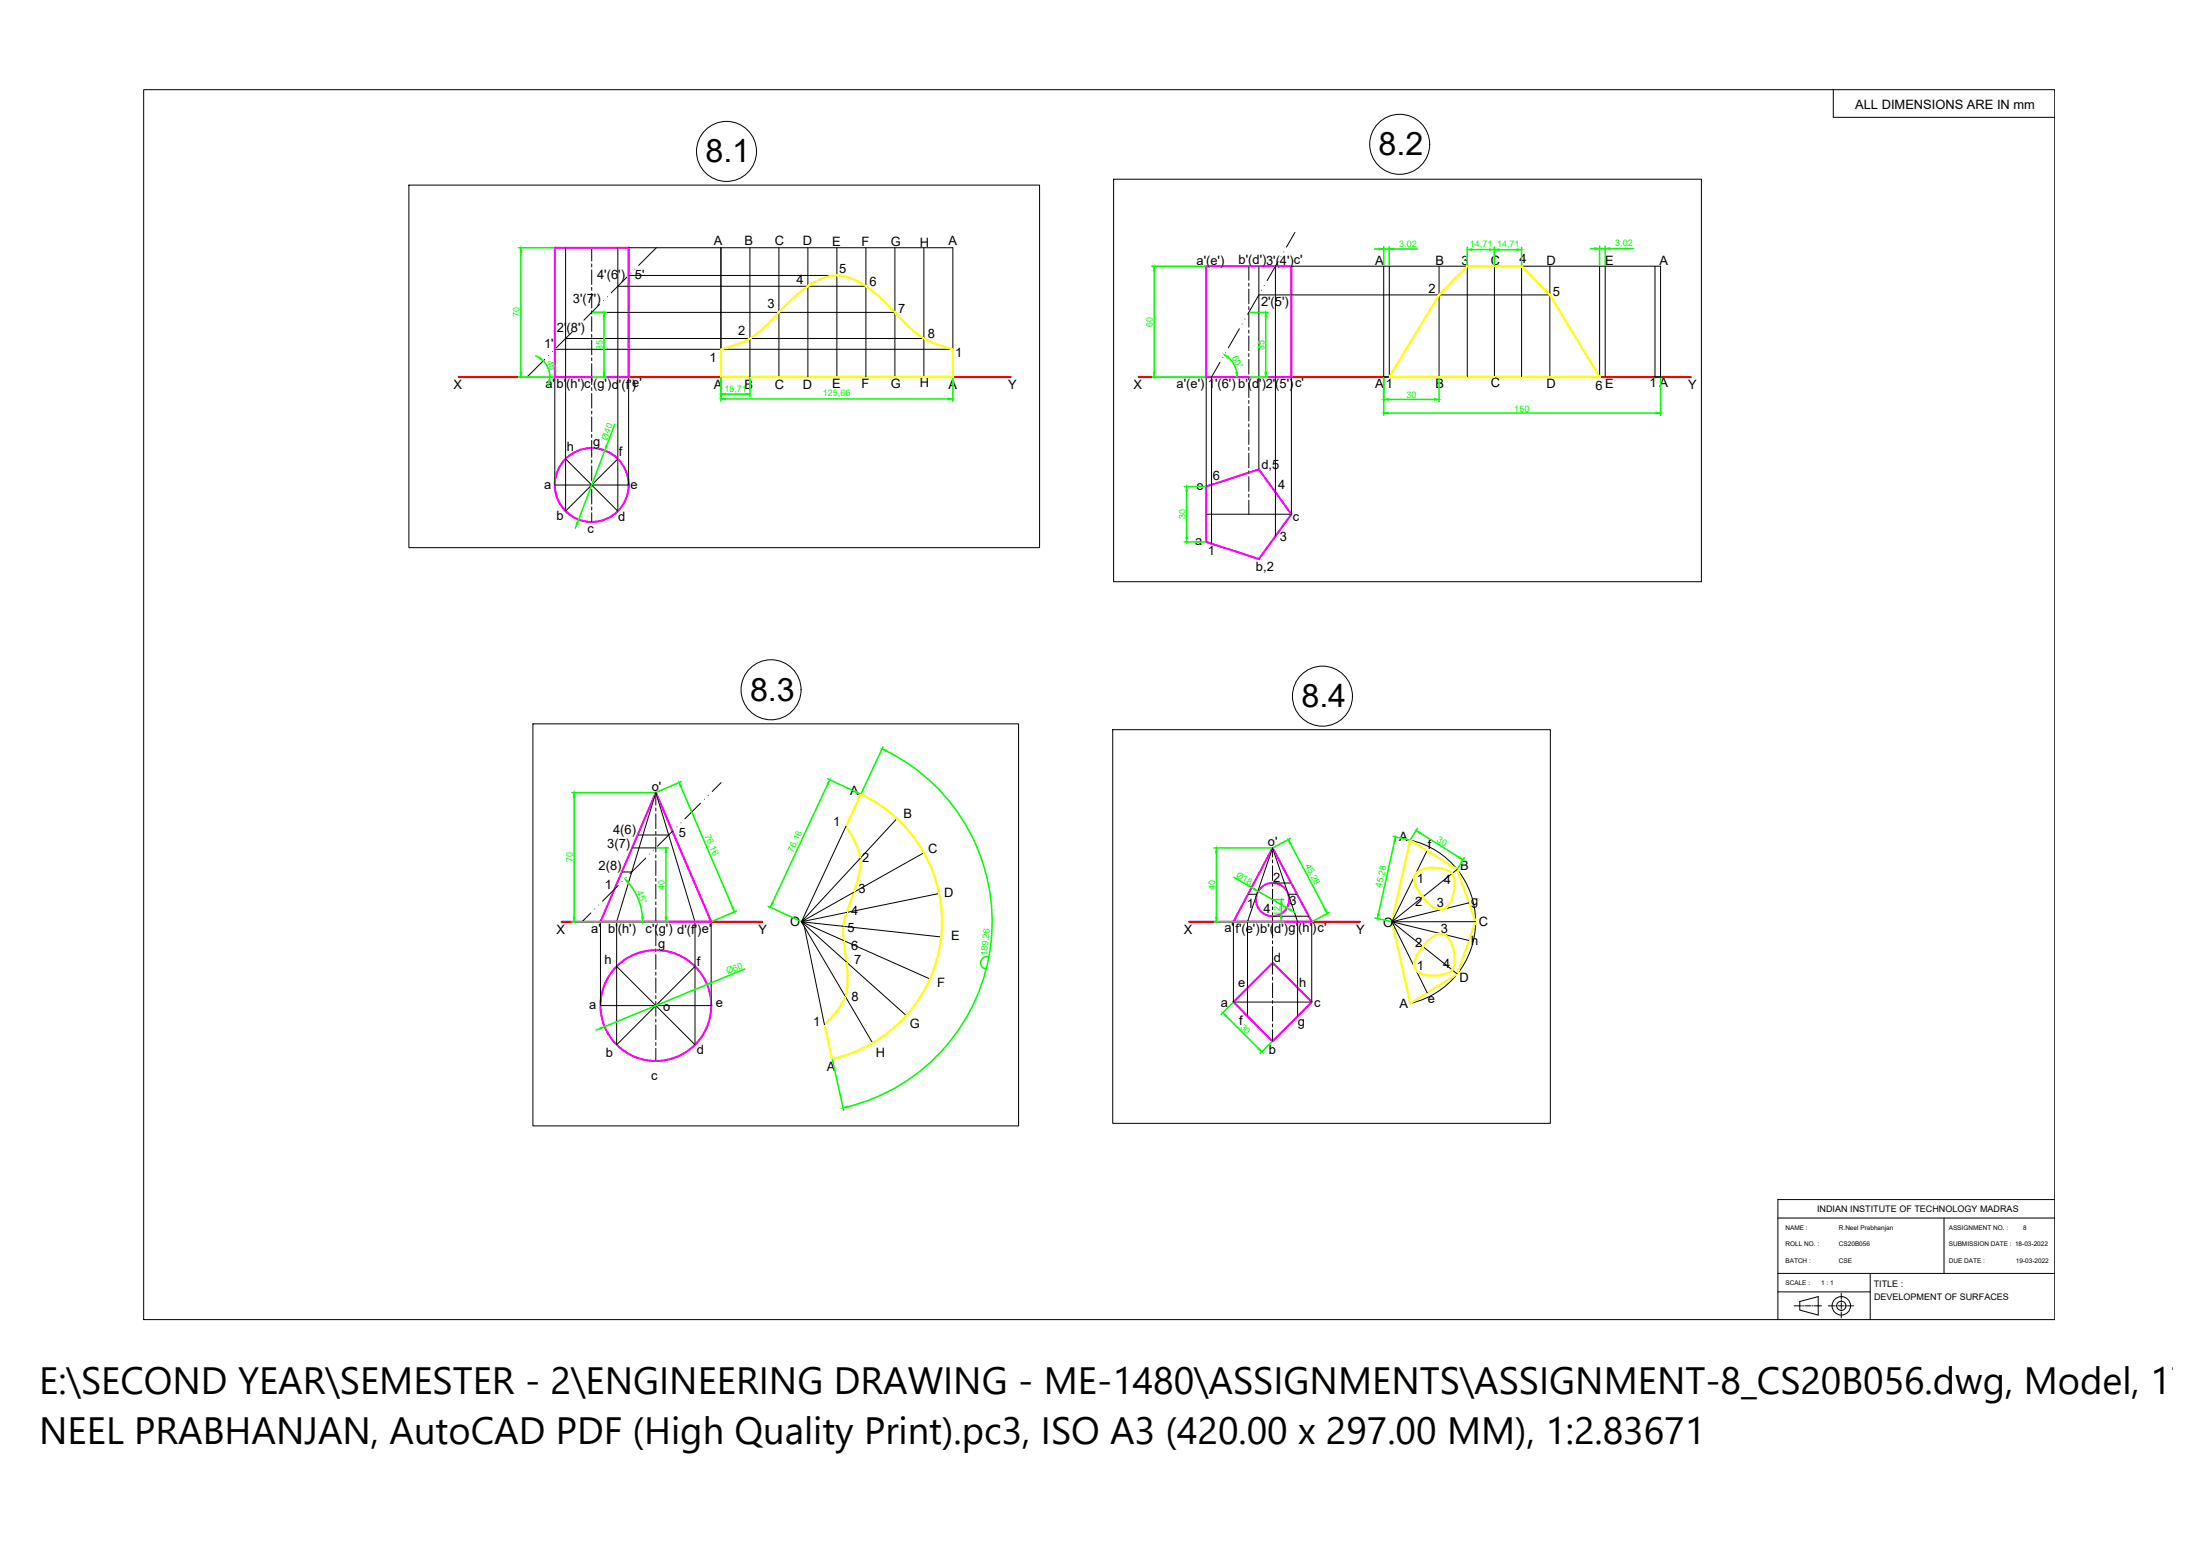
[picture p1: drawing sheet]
<svg xmlns="http://www.w3.org/2000/svg" width="420mm" height="297mm" viewBox="0 0 420 297" stroke-linecap="round" stroke-linejoin="round" font-family="sans-serif">
<!-- layer: 0 -->
<path d="M87.6 72h105.4M217.5 72h105.4M107.3 176h38.3M227.1 176h32.6" fill="none" stroke="#f00" stroke-width=".4"/>
<g fill="none" stroke="#f0f" stroke-width=".4">
<path d="M106 47.3h14.1v24.7h-14.1zM230.4 50.8h16.2v21.2h-16.2zM230.4 92.9l10-3.3 6.2 8.6-6.2 8.5-10-3.3zM125.3 151.3l10.5 24.7h-21.1zM243 161.9l7.5 14.1h-14.9zM243 183.8l7.5 7.5-7.5 7.5-7.4-7.5z"/>
<circle cx="113" cy="92.6" r="7.1"/>
<circle cx="243" cy="171.7" r="3.2"/>
<circle cx="125.3" cy="192" r="10.6"/>
</g>
<g fill="none" stroke="#000" stroke-width=".19">
<path d="M27.4 17.1h365v234.8h-365zM350.1 17.1v5.3h42.3M78.1 35.3h120.4v69.2h-120.4zM212.7 34.2h112.2v76.8h-112.2zM108 47.3v50.3l10-10M113 47.3v2.5M113 50.4v.6M113 51.5v2.8M113 54.9v.5M113 56v2.8M113 59.3v.6M113 59.6h57.9"/>
<path d="M114.5 58.1l-3 3M118 47.3v50.3l-10-10M118 54.6h47.4M119.7 52.9l-3 3M120.1 47.3h61.9v19.4h-76M120.1 52.6h39.7M125.3 47.3l-3.3 3.4M137.7 47.3v19.4M143.2 47.3v24.7M148.8 47.3v24.7M154.3 47.3v24.7M159.8 47.3v24.7"/>
<path d="M165.4 47.3v24.7M170.9 47.3v24.7M176.4 47.3v24.7M238.5 50.8v2.7M238.5 54.1v.5M238.5 55.2v2.8M238.5 58.5v.6M238.5 59.7v2.8M240.4 56.3l-2.1 3.7M240.4 50.8v38.8M240.4 56.3h55.6M243.6 50.8v51.6"/>
<path d="M244.1 49.9l-2.1 3.7M246.6 50.8h33.6v21.2M247.3 44.4l-1.6 2.8M264.3 50.8v21.2h1v-21.2M274.8 50.8v21.2M285.4 50.8v21.2M296 50.8v21.2M305.5 50.8v21.2M306.6 50.8v21.2M316.1 50.8v21.2h1v-21.2h-26.5v21.2M104 68.6l-3.3 3.4M106 72v20.6h14.1v-20.6"/>
<path d="M108 64.6h68.4M109.3 63.4l-3 3M113 60.5v2.8M113 63.8v.6M113 64.9v2.8M113 68.3v.6M113 69.4v4M113 74v.6M113 75.1v2.8M113 78.5v.5M113 79.6v2.8M230.4 72v20.9"/>
<path d="M233 69.2l-1.6 2.8v31.8M236.7 62.7l-2.1 3.7M238.5 63v.6M238.5 64.1v2.8M238.5 67.5v.6M238.5 68.6v2.8M238.5 72v.5M238.5 73.1v2.8M238.5 76.5v.5M238.5 77.6v2.8M246.6 72v26.2h-16.2M113 82.9v.6"/>
<path d="M113 84.1v3.2M113 87.8v.6M113 88.9v2.9M113 92.3v.6M113 93.4v2.8M113 96.8v.6M113 97.9v1.7M238.5 80.9v.6M238.5 82v2.8M238.5 85.4v.6M238.5 86.5v2.8M238.5 89.9v.5"/>
<path d="M238.5 91v2.8M238.5 94.4v.5M238.5 95.5v2.7M101.8 138.2h92.7v76.7h-92.7zM212.5 139.3h83.6v75.1h-83.6zM121.8 159.4h5.9M125.3 151.3v2.4M125.3 154.2v.6M125.3 155.4v2.8M125.3 158.7v.6M125.3 159.8v2.9M128.5 158.6l-2.9 3"/>
<path d="M133.8 153.3l-3 3M137.7 149.4l-1.7 1.7M171.3 156.3l-18.2 19.7 8.5-18.3M112.8 174.3l-1.6 1.7M114.7 176v16h21.1v-16M118.1 169l-3 3M118.8 166.5h1.9M120.7 161.9h4.6M123.3 163.8l-3 3M125.3 163.2v.6M125.3 164.3v2.8M125.3 167.7v.5"/>
<path d="M125.3 168.8v2.8M125.3 172.2v.5M125.3 173.3v2.8M125.3 176.6v.6M125.3 177.8v2.8M153.6 176.9l3.9 18.7M176.5 162.8l-23.4 13.2 26.3-5.4M179.8 178.9l-26.7-2.9 24.5 10.9M235.6 176v15.3h14.9v-15.3M238.3 170.7h1.7M243 161.9v1.7M243 164.2v.5"/>
<path d="M243 165.3v2.8M243 168.6v.6M243 169.8v2.8M243 173.1v.6M243 174.2v4.8M243 179.6v.6M243 168.6h3.6M243 174.9h7M246 170.7h1.7M249.9 174.8v.1M265.8 176l12.5 9.9M269.3 160.4a16 16 0 0 1 12.5 15.5 16 16 0 0 1-12.5 15.6"/>
<path d="M272.5 162.4l-6.7 13.6 14.7-3.6M278.3 166l-12.5 10 16-.1M280.6 179.5l-14.8-3.5 6.8 13.5M117.8 184.5l14.9 14.9v-23.4l-7.4-24.7-7.5 24.7v23.4l14.9-14.9M125.3 181.1v.6M125.3 182.2v2.8M125.3 185.6v.5M125.3 186.7v2.8M125.3 190.1v.5M125.3 191.2v2.8M125.3 194.5v.6M125.3 195.7v2.8"/>
<path d="M125.3 199v.6M173.1 193.9l-20-17.9 13.6 23.1M238.2 194v-18l4.8-14.1 4.8 14.1v18M243 180.7v5.3M243 186.5v.6M243 187.6v2.9M243 191v.6M243 192.1v2.8M243 195.5v.5M243 196.6v2.2M125.3 200.1v2.4M339.5 232.5h52.9"/>
<path d="M371.3 232.5v10.6M392.4 229h-52.9v22.9M339.5 243.1h52.9M339.5 246.6h17.7M342.6 249.3h1.4M343.7 248.5l3.5-1v3.5l-3.5-.9zM344.3 249.3h.2M344.7 249.3h1.1M346 249.3h.3M346.5 249.3h1.4M349.2 249.3h1.2M350.6 249.3h.2"/>
<path d="M351 249.3h1.1M351.6 246.9v1.1M351.6 248.2v.3M351.6 248.7v1.1M351.6 250v.2M351.6 250.5v1.1M352.4 249.3h.2M352.8 249.3h1.2M357.2 243.1v8.8"/>
<circle cx="138.7" cy="28.9" r="5.7"/>
<circle cx="267.3" cy="27.5" r="5.7"/>
<circle cx="147.3" cy="131.7" r="5.7"/>
<circle cx="252.6" cy="132.9" r="5.7"/>
<circle cx="351.7" cy="249.3" r="1.76"/>
<circle cx="351.7" cy="249.3" r=".88"/>
</g>
<g fill="#000" stroke="#000" stroke-width=".19">
<circle cx="115.3" cy="57.4" r=".02"/>
<circle cx="121.2" cy="51.4" r=".02"/>
<circle cx="244.6" cy="49" r=".02"/>
<circle cx="245.2" cy="48.1" r=".02"/>
<circle cx="104.8" cy="67.9" r=".02"/>
<circle cx="105.5" cy="67.1" r=".02"/>
<circle cx="233.5" cy="68.2" r=".02"/>
<circle cx="129.3" cy="157.8" r=".02"/>
<circle cx="113.6" cy="173.5" r=".02"/>
<circle cx="124.8" cy="162.3" r=".02"/>
</g>
<path d="M280.2 50.8h10.4l5.4 5.5 9.5 15.7h-40.2l9.5-15.7zM137.7 66.7a23.9 23.9 0 0 0 5.1-1.8l.7-.5a23.9 23.9 0 0 0 5.3-4.8 23 23 0 0 1 8.2-6.4 8.1 8.1 0 0 1 7.9 1.2 40 40 0 0 1 7.7 7.1 15.1 15.1 0 0 0 7.7 4.7l1.7 .5v5.3h-44.3zM164.4 151.6a26.8 26.8 0 0 1 15.4 27.3 26.8 26.8 0 0 1-20.9 23.3l-1.4-6.6a18.3 18.3 0 0 0 3.4-4.2 10.8 10.8 0 0 0 .8-7l-.5-3.8a12.1 12.1 0 0 1 .8-7.4l.9-2.4a13.6 13.6 0 0 0 1.3-7.7l-1-2.6-1.6-2.8 2.8-6.1M269.3 160.4l9 5.6 3.5 9.9-3.5 10-9 5.6-3.5-15.5zM270.5 166.6l.5-.4 .9-.3 2.1-.2 2 .3 1.4 .7 .4 1.6-.1 1.8-.6 1.9-.8 1.2-.8 .4-1-.1-1-.5-1.2-1.1-1.3-1.6-.7-1.5-.2-1.2zM272.6 179.7l1.1-.9 1-.5h.9l.9 .7 .9 1.5 .4 1.8-.1 1.8-.4 1.2-1.6 .7-2.2 .3-1.9-.3-.7-.4-.5-.4-.3-1 .3-1.3 .7-1.3z" fill="none" stroke="#ff0" stroke-width=".4"/>
<g fill="none" stroke="#0f0" stroke-width=".3">
<path d="M99 47.3h6.7M99.5 48.2v22.9M113.2 59.6h2.6M220 50.8h10.1M220.4 51.7v19.4M238.7 59.6h3.5M262.5 47.5h.9M264.3 47.1v3.5M264.3 47.5h1M265.3 47.1v3.5M266.2 47.5h4.5M280.2 47.2v3.4"/>
<path d="M281.1 47.6h3.4M285.4 47.2v3.4M286.3 47.7h3.4M290.6 47.2v3.4M303.7 47.5h.9M305.5 47v3.6M305.5 47.5h1.1M306.6 47v3.6M307.4 47.5h4.6M99 72h6.7M102.3 67.9l.8 .4M103.7 68.9a4.4 4.4 0 0 1 1.3 3.1"/>
<path d="M104.9 72.8l-.2 .9M113.2 72h2.6M115.4 60.5v10.6M137.7 72.2v4.4M138.6 76.2h42.5M138.6 75.2h3.7M143.2 72.2v3.5M182 72.2v4.4M220 72h10.1M234.6 68.2l1 1.3 .6 1.6M238.7 72h3.5M241.7 60.5v10.6"/>
<path d="M264.3 72.2v7.1M265.1 78.9h51.2M265.1 76.2h8.9M274.8 72.2v4.5M317.1 72.2v7.1M115.5 86l-5 13.2M117.4 81l-1.6 4.2M226.2 92.9h3.9M226.6 93.8v8.8M110.2 100l-.3 .8M226.2 103.4h3.9M109.2 151.3h15.8"/>
<path d="M109.7 152.2v22.9M130 150.2l9.9 23.1M130.1 149.2l-4.6 2M158.1 148.7l6.1 2.8M158.1 149.7l-10.6 22.7M168.6 142.6l-4.1 8.8M169.3 143.3a36.4 36.4 0 0 1 20 36.6 36.4 36.4 0 0 1-27.4 31.4M266.1 159.7l3 .6M270.7 158.2l-1.3 2M271.2 159l7.5 4.7M109.2 176h15.8M119.9 168.4a11.6 11.6 0 0 1 2.8 6.7"/>
<path d="M125.5 176h2.1M125.5 161.9h2.1M127.2 162.7v12.4M140.7 173.9l-4.7 2M146.7 173l6.2 2.9M231.9 176h10.9M231.9 161.9h10.9M232.3 162.7v12.4M235.7 167.5l3.8 2.2M240.3 170.2l5.5 3.1M243.3 176h1.9M243.3 171.7h1.9"/>
<path d="M244.7 172.6v2.5M246.4 160.1l-3.2 1.7M246.4 161.1l6.7 12.5M246.5 173.8l.8 .4M253.9 174.2l-3.2 1.7M262.6 175.2l3 .7M266.3 160.6l-3.1 13.9M279.7 163.8l-1.3 2M114.7 196.3l-.9 .4M135 187.9l-19.5 8.1M142.2 185l-6.4 2.6M188.6 182.6a1.19 1.19 0 0 0-1.3 1.1 1.19 1.19 0 0 0 1 1.3"/>
<path d="M234.1 193.9l6.3 6.3M235.4 191.4l-2.2 2.2M242.9 198.9l-2.2 2.2M159 202.4l2.1 9.5"/>
</g>
<g fill="#0f0" stroke="#0f0" stroke-width=".19">
<path d="M99.3 71.1h.3l-.1 .9z"/>
<path d="M99.5 47.3l.1 .9h-.3z"/>
<path d="M110.5 99.2l-.2 .9-.2-.1z"/>
<path d="M115.7 85.1l.3 .1-.5 .8z"/>
<path d="M115.4 59.6l.1 .9h-.3z"/>
<path d="M115.2 71.1h.3l-.1 .9z"/>
<path d="M137.7 76.2l.9-.2v.3z"/>
<path d="M181.1 76l.9 .2-.9 .1z"/>
<path d="M137.7 75.2l.9-.1v.3z"/>
<path d="M142.3 75.1l.9 .1-.9 .2z"/>
<path d="M105 72l.1 .9-.3-.1z"/>
<path d="M103.2 68.2l.5 .7-.7-.5z"/>
<path d="M220.3 71.1h.3l-.2 .9z"/>
<path d="M220.4 50.8l.2 .9h-.3z"/>
<path d="M226.6 92.9l.2 .9h-.3z"/>
<path d="M226.5 102.6h.3l-.2 .8z"/>
<path d="M236 71.1h.3v.9z"/>
<path d="M233.8 67.7l.8 .4-.1 .3z"/>
<path d="M241.7 59.6l.2 .9h-.3z"/>
<path d="M241.6 71.1h.3l-.2 .9z"/>
<path d="M264.3 78.9l.8-.2v.3z"/>
<path d="M316.3 78.7l.8 .2-.8 .1z"/>
<path d="M264.3 76.2l.8-.1v.3z"/>
<path d="M274 76.1l.8 .1-.8 .2z"/>
<path d="M263.4 47.4l.9 .1-.9 .2z"/>
<path d="M265.3 47.5l.9-.1v.3z"/>
<path d="M304.6 47.3l.9 .2-.9 .1z"/>
<path d="M306.6 47.5l.8-.2v.3z"/>
<path d="M280.2 47.6l.9-.1v.3z"/>
<path d="M284.5 47.5l.9 .1-.9 .2z"/>
<path d="M285.4 47.7l.9-.2v.3z"/>
<path d="M289.7 47.5l.9 .2-.9 .1z"/>
<path d="M114.6 196.2l.9-.2-.8 .5z"/>
<path d="M135 187.9l.8-.4 .1 .2z"/>
<path d="M109.7 151.3l.1 .9h-.3z"/>
<path d="M109.5 175.1h.3l-.1 .9z"/>
<path d="M127.2 161.9l.1 .8h-.3z"/>
<path d="M127 175.1h.3l-.1 .9z"/>
<path d="M122.6 175.1h.2l-.1 .9z"/>
<path d="M119.3 167.8l.7 .5-.2 .2z"/>
<path d="M158.5 148.9l-.3 .8-.2-.1z"/>
<path d="M147.4 172.3l.2 .2-.5 .7z"/>
<path d="M161 211.5l.8-.3 .1 .2z"/>
<path d="M168.5 143l.8 .2-.1 .3z"/>
<path d="M233.5 193.3l.7 .6-.2 .2z"/>
<path d="M240.5 200.1l.5 .7-.7-.5z"/>
<path d="M232.2 175.1h.3l-.2 .9z"/>
<path d="M232.3 161.9l.2 .8h-.3z"/>
<path d="M245.8 173.3l.8 .3-.1 .3z"/>
<path d="M239.6 169.6l.7 .6-.9-.4z"/>
<path d="M244.7 171.7l.2 .9h-.3z"/>
<path d="M244.6 175.1h.3l-.2 .9z"/>
<path d="M246 160.3l.6 .7-.3 .1z"/>
<path d="M253 173.7l.2-.2 .3 .9z"/>
<path d="M263.1 174.5h.3l-.3 .8z"/>
<path d="M266.5 159.8v.9l-.3-.1z"/>
<path d="M270.5 158.6l.8 .3-.2 .2z"/>
<path d="M278.8 163.6l.6 .5-.8-.3z"/>
<path d="M129.7 149.4l.5 .7-.3 .2z"/>
<path d="M139.8 173.3l.3-.1 .2 .9z"/>
</g>
<g font-size="7.3">
<text x="7.5" y="266.1">E:\SECOND YEAR\SEMESTER - 2\ENGINEERING DRAWING - ME-1480\ASSIGNMENTS\ASSIGNMENT-8_CS20B056.dwg, Model, 17-</text>
<text x="7.5" y="275.7">NEEL PRABHANJAN, AutoCAD PDF (High Quality Print).pc3, ISO A3 (420.00 x 297.00 MM), 1:2.83671</text>
</g>
<g font-size="6.2">
<text x="263.3" y="29.6">8.2</text>
<text x="134.7" y="31">8.1</text>
<text x="143.2" y="133.8">8.3</text>
<text x="248.5" y="135">8.4</text>
</g>
<g font-size="2.5">
<text x="354.3" y="20.8">ALL DIMENSIONS ARE IN mm</text>
<text x="136.3" y="46.7">A</text>
<text x="142.2" y="46.7">B</text>
<text x="148" y="46.7">C</text>
<text x="153.3" y="46.8">D</text>
<text x="158.9" y="47">E</text>
<text x="164.5" y="46.9">F</text>
<text x="170.2" y="46.9">G</text>
<text x="175.6" y="47.1">H</text>
<text x="181.2" y="46.8">A</text>
<text x="114" y="53.2">4'(6')</text>
<text x="121.2" y="53.3">5'</text>
<text x="160.3" y="52.2">5</text>
<text x="228.5" y="50.5">a'(e')</text>
<text x="236.6" y="50.4">b'(d')3'(4')c'</text>
<text x="262.6" y="50.6">A</text>
<text x="274.2" y="50.5">B</text>
<text x="279.1" y="50.7">3</text>
<text x="284.8" y="50.6">C</text>
<text x="290.2" y="50.3">4</text>
<text x="295.3" y="50.6">D</text>
<text x="306.6" y="50.5">E</text>
<text x="316.9" y="50.7">A</text>
<text x="109.4" y="57.8">3'(7')</text>
<text x="146.6" y="58.8">3</text>
<text x="152.1" y="54.2">4</text>
<text x="166.1" y="54.6">6</text>
<text x="171.6" y="59.8">7</text>
<text x="240.8" y="58.5">2'(5')</text>
<text x="272.8" y="55.9">2</text>
<text x="296.6" y="56.5">5</text>
<text x="106.4" y="63.4">2'(8')</text>
<text x="141" y="64">2</text>
<text x="177.2" y="64.5">8</text>
<text x="103.9" y="66.5">1'</text>
<text x="135.5" y="69">1</text>
<text x="182.4" y="68.2">1</text>
<text x="86.6" y="74.3">X</text>
<text x="104.2" y="74.2">a'</text>
<text x="106.3" y="74.1">b'(h')c'(g')d'(f')e'</text>
<text x="136.3" y="74.3">A</text>
<text x="142.2" y="74.3">B</text>
<text x="148" y="74.3">C</text>
<text x="153.3" y="74.2">D</text>
<text x="158.9" y="74">E</text>
<text x="164.5" y="74.1">F</text>
<text x="170.2" y="74.1">G</text>
<text x="175.6" y="74">H</text>
<text x="181.2" y="74.3">A</text>
<text x="192.5" y="74.3">Y</text>
<text x="216.5" y="74.3">X</text>
<text x="224.7" y="74">a'(e')</text>
<text x="230.7" y="74.1">1'(6') b'(d')2'(5')</text>
<text x="247.4" y="73.9">c'</text>
<text x="262.6" y="74">A</text>
<text x="264.7" y="74">1</text>
<text x="274.2" y="74">B</text>
<text x="284.8" y="74">C</text>
<text x="295.3" y="74">D</text>
<text x="304.7" y="74.4">6 E</text>
<text x="315" y="74">1 A</text>
<text x="322.4" y="74.3">Y</text>
<text x="108.2" y="86">h</text>
<text x="113.3" y="85.1">g</text>
<text x="118.2" y="87.1">f</text>
<text x="240.9" y="89.5">d,5</text>
<text x="103.9" y="93.4">a</text>
<text x="120.4" y="93.3">e</text>
<text x="228.5" y="93.6">e</text>
<text x="231.6" y="91.6">6</text>
<text x="244.1" y="93.4">4</text>
<text x="106.3" y="99.4">b</text>
<text x="112.2" y="101.8">c</text>
<text x="118.1" y="99.4">d</text>
<text x="246.9" y="99.4">c</text>
<text x="228.2" y="104.1">a</text>
<text x="230.7" y="105.9">1</text>
<text x="244.5" y="103.2">3</text>
<text x="239.9" y="109">b,2</text>
<text x="124.5" y="150.9">o'</text>
<text x="162.3" y="151.8">A</text>
<text x="116" y="161.9">3(7)</text>
<text x="117.1" y="159.1">4(6)</text>
<text x="129.7" y="159.9">5</text>
<text x="159.1" y="157.7">1</text>
<text x="172.6" y="156.2">B</text>
<text x="242.1" y="161.6">o'</text>
<text x="267.2" y="160.5">A</text>
<text x="114.3" y="166">2(8)</text>
<text x="164.7" y="164.5">2</text>
<text x="177.3" y="162.9">C</text>
<text x="272.7" y="162.2">f</text>
<text x="278.9" y="166">B</text>
<text x="115.5" y="169.6">1</text>
<text x="163.9" y="170.6">3</text>
<text x="180.3" y="171.2">D</text>
<text x="238.1" y="173.2">1</text>
<text x="243.2" y="168.3">2</text>
<text x="246.3" y="172.8">3</text>
<text x="270.3" y="172.9">2</text>
<text x="270.6" y="168.5">1</text>
<text x="274.4" y="173.2">3</text>
<text x="275.8" y="168.7">4</text>
<text x="281" y="172.8">g</text>
<text x="106.3" y="178.3">X</text>
<text x="112.9" y="178.2">a'</text>
<text x="116.2" y="178.1">b'(h')</text>
<text x="123.3" y="178.1">c'(g') d'(f')e'</text>
<text x="144.8" y="178.3">Y</text>
<text x="150.9" y="176.7">O</text>
<text x="161.9" y="178">5</text>
<text x="162.6" y="174.6">4</text>
<text x="181.7" y="179.4">E</text>
<text x="226.1" y="178.3">X</text>
<text x="233.8" y="178">a'</text>
<text x="236" y="178.2">f'(e')b'(d')g'(h')c'</text>
<text x="241.3" y="174.2">4</text>
<text x="259" y="178.3">Y</text>
<text x="264.2" y="177">O</text>
<text x="275.2" y="178.1">3</text>
<text x="282.4" y="176.8">C</text>
<text x="115.5" y="184">h</text>
<text x="125.7" y="180.9">g</text>
<text x="133.1" y="184.4">f</text>
<text x="162.5" y="181.3">6</text>
<text x="163.1" y="184.1">7</text>
<text x="243.3" y="183.6">d</text>
<text x="270.3" y="180.7">2</text>
<text x="270.6" y="185.2">1</text>
<text x="275.6" y="184.8">4</text>
<text x="281" y="180.4">h</text>
<text x="162.6" y="191.1">8</text>
<text x="179" y="188.3">F</text>
<text x="236.5" y="188.4">e</text>
<text x="248.1" y="188.4">h</text>
<text x="272.7" y="191.4">e</text>
<text x="278.7" y="187.4">D</text>
<text x="112.5" y="192.6">a</text>
<text x="126.7" y="193">o</text>
<text x="136.7" y="192.3">e</text>
<text x="155.3" y="195.9">1</text>
<text x="173.8" y="196.3">G</text>
<text x="233.1" y="192.2">a</text>
<text x="236.7" y="195.7">f</text>
<text x="247.8" y="195.8">g</text>
<text x="251" y="192.3">c</text>
<text x="267.3" y="192.5">A</text>
<text x="115.7" y="201.7">b</text>
<text x="133.1" y="201.3">d</text>
<text x="167.3" y="201.7">H</text>
<text x="242.3" y="201.3">b</text>
<text x="124.4" y="206.2">c</text>
<text x="157.9" y="204.5">A</text>
</g>
<g font-size="1.7" fill="#0f0">
<text x="267.2" y="47.1">3,02</text>
<text x="280.7" y="47.2">14,71</text>
<text x="285.9" y="47.2">14,71</text>
<text x="308.5" y="47">3,02</text>
<text x="99.2" y="60.6" transform="rotate(-90 99.2 60.6)">70</text>
<text x="220.2" y="62.3" transform="rotate(-90 220.2 62.3)">60</text>
<text x="104.4" y="69.1" transform="rotate(68 104.4 69.1)">45°</text>
<text x="115.1" y="66.8" transform="rotate(-90 115.1 66.8)">35</text>
<text x="235.2" y="68.3" transform="rotate(60 235.2 68.3)">60°</text>
<text x="241.5" y="66.8" transform="rotate(-90 241.5 66.8)">35</text>
<text x="138.4" y="74.8">15,71</text>
<text x="157.1" y="75.7">125,66</text>
<text x="268.6" y="76">30</text>
<text x="289.2" y="78.6">150</text>
<text x="115.9" y="84.1" transform="rotate(-69 115.9 84.1)">Ø40</text>
<text x="226.4" y="99.1" transform="rotate(-90 226.4 99.1)">30</text>
<text x="134.6" y="159.6" transform="rotate(67 134.6 159.6)">76,16</text>
<text x="274.3" y="160.6" transform="rotate(32 274.3 160.6)">30</text>
<text x="109.4" y="164.6" transform="rotate(-90 109.4 164.6)">70</text>
<text x="151.5" y="162.8" transform="rotate(-65 151.5 162.8)">76,16</text>
<text x="235.9" y="167.3" transform="rotate(30 235.9 167.3)">Ø18</text>
<text x="249.2" y="165.2" transform="rotate(62 249.2 165.2)">45,28</text>
<text x="121.6" y="170.3" transform="rotate(68 121.6 170.3)">45°</text>
<text x="126.9" y="169.8" transform="rotate(-90 126.9 169.8)">40</text>
<text x="232.1" y="169.8" transform="rotate(-90 232.1 169.8)">40</text>
<text x="263.9" y="169.5" transform="rotate(-78 263.9 169.5)">45,28</text>
<text x="244.5" y="174.9" transform="rotate(-90 244.5 174.9)">12</text>
<text x="188.5" y="182.5" transform="rotate(-84 188.5 182.5)">189,26</text>
<text x="139" y="186" transform="rotate(-22 139 186)">Ø60</text>
<text x="236.8" y="196.2" transform="rotate(45 236.8 196.2)">30</text>
</g>
<g font-size="1.7">
<text x="347" y="231.4">INDIAN INSTITUTE OF TECHNOLOGY MADRAS</text>
<text x="357.9" y="245.7">TITLE :</text>
<text x="357.9" y="248.1">DEVELOPMENT OF SURFACES</text>
</g>
<g font-size="1.2">
<text x="341" y="234.8">NAME :</text>
<text x="341" y="237.9">ROLL NO. :</text>
<text x="351.2" y="234.8">R.Neel Prabhanjan</text>
<text x="351.2" y="237.9">CS20B056</text>
<text x="372.2" y="234.8">ASSIGNMENT NO. :</text>
<text x="372.2" y="237.9">SUBMISSION DATE : 18-03-2022</text>
<text x="386.4" y="234.8">8</text>
<text x="341" y="241.2">BATCH :</text>
<text x="341" y="245.3">SCALE :</text>
<text x="347.8" y="245.3">1 : 1</text>
<text x="351.2" y="241.2">CSE</text>
<text x="372.2" y="241.2">DUE DATE :</text>
<text x="385" y="241.2">19-03-2022</text>
</g>
</svg>
